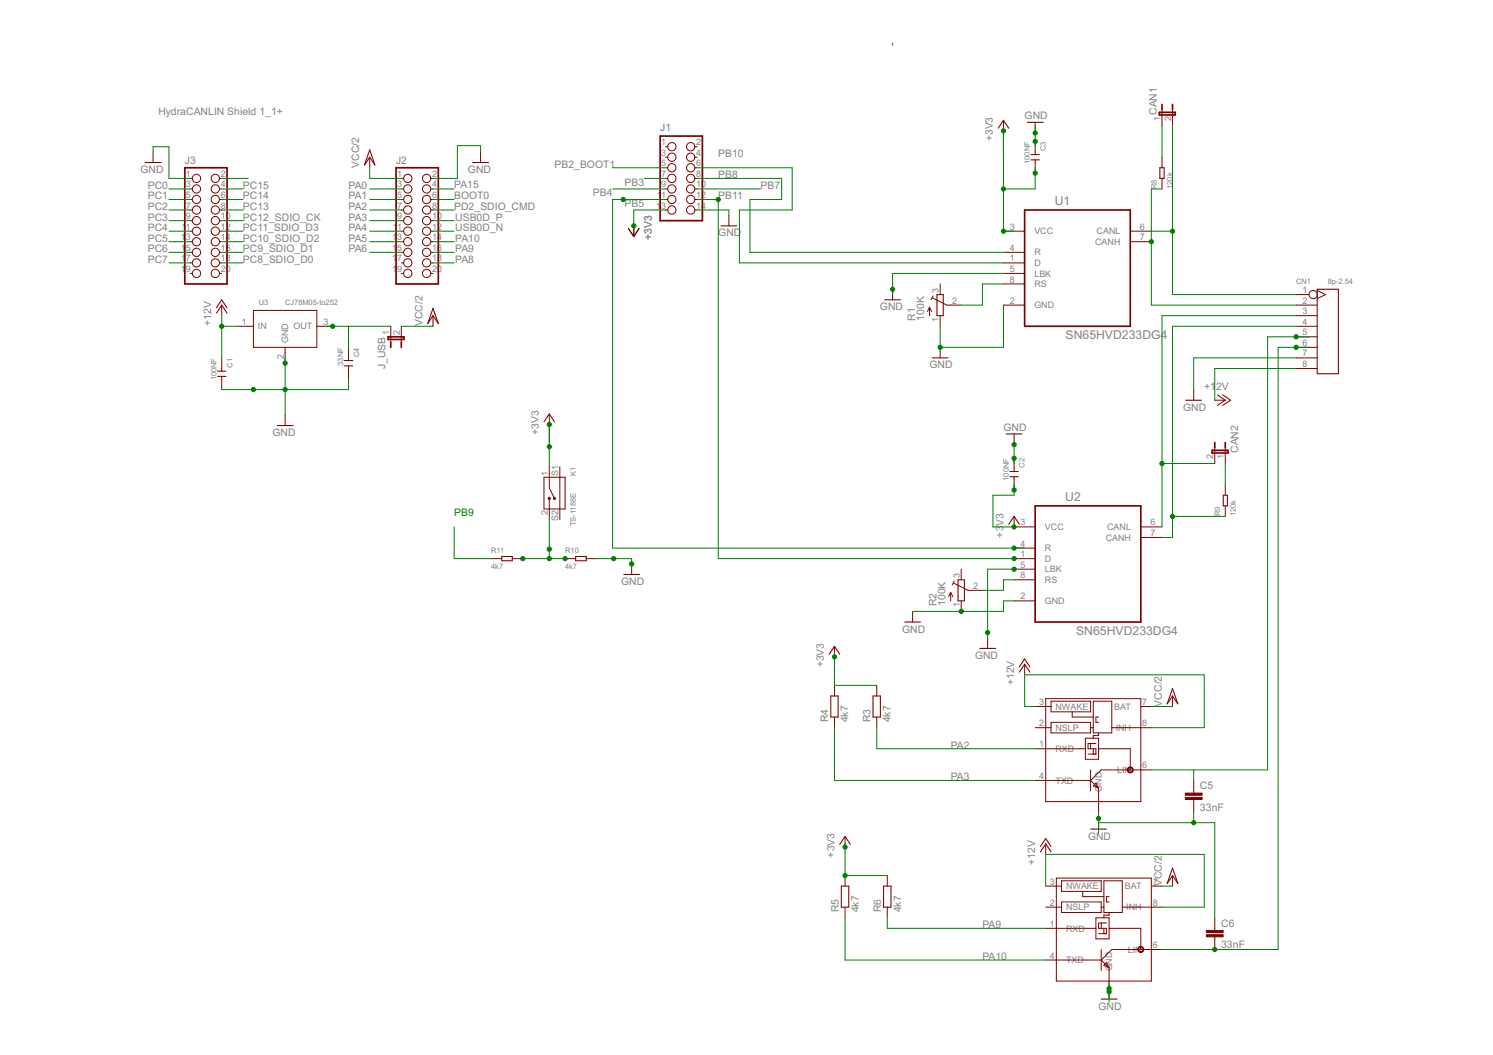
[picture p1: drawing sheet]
<svg xmlns="http://www.w3.org/2000/svg" width="297mm" height="210mm" viewBox="0 0 297 210" stroke-linecap="round" stroke-linejoin="round" font-family="sans-serif">
<g fill="none" stroke="#800000" stroke-width=".34">
<path d="M36.8 33.4h8.4v23.1h-8.4zM78.8 33.4h8.4v23.1h-8.4zM131.3 27.1h8.4v16.8h-8.4zM230.7 22.4h3.1v.5h-3.1zM231.2 20.8v1M233.3 20.8v1M203.9 41.8h21v23.1h-21zM77.2 67h3.2v.5h-3.2zM77.7 68.1v1M79.8 68.1v1M241.2 89.6h3.1v.5h-3.1zM241.7 88v1.1"/>
<path d="M243.8 88v1.1M206 100.6h21v23.2h-21z"/>
</g>
<g fill="none" stroke="#800000" stroke-width=".2">
<path d="M30.5 30.2v2.1M37.8 35.5h.5M37.8 37.6h.5M37.8 39.7h.5M43.7 35.5h.4M43.7 37.6h.4M43.7 39.7h.4M73.6 31.3v2.1M79.8 35.5h.5M79.8 37.6h.5M79.8 39.7h.5M85.7 35.5h.4"/>
<path d="M85.7 37.6h.4M85.7 39.7h.4M95.6 30.2v2.1M132.4 35.5h.5M132.4 37.6h.5M132.4 39.7h.5M132.4 29.2h.5M132.4 31.3h.5M132.4 33.4h.5M138.2 35.5h.5M138.2 37.6h.5M138.2 39.7h.5"/>
<path d="M138.2 29.2h.5M138.2 31.3h.5M138.2 33.4h.5M199.6 23.9v2.1M206 24.3v2.2M206 28.1v2.7M206 31.8v2.6M231.2 21.8v3.2M231.2 31.3v2.1M231.2 35.5v2.1M233.3 21.8v3.2M37.8 41.8h.5"/>
<path d="M37.8 43.9h.5M37.8 46h.5M37.8 48.1h.5M37.8 50.2h.5M37.8 52.3h.5M37.8 54.4h.5M43.7 41.8h.4M43.7 43.9h.4M43.7 46h.4M43.7 48.1h.4M43.7 50.2h.4M43.7 52.3h.4"/>
<path d="M43.7 54.4h.4M79.8 41.8h.5M79.8 43.9h.5M79.8 46h.5M79.8 48.1h.5M79.8 50.2h.5M79.8 52.3h.5M79.8 54.4h.5M85.7 41.8h.4M85.7 43.9h.4M85.7 46h.4M85.7 48.1h.4"/>
<path d="M85.7 50.2h.4M85.7 52.3h.4M85.7 54.4h.4M126.1 44.9v2.2M132.4 41.8h.5M138.2 41.8h.5M145 42.8v2.1M177.6 57.6v2M185.5 59.3l2.9 1.4h2.8M185.6 58.9l-.3 .7M187 56.5v2.1M199.6 46h4.3"/>
<path d="M199.6 50.2h4.3M199.6 52.3h4.3M199.6 54.4h4.3M199.6 56.5h4.3M224.9 46h4.2M224.9 48.1h4.2M257.9 58.6h2.5M262.1 57.8l1.6 .8-1.6 .8M44.1 60.7v2.1M44.1 71.2v2.7M44.1 74.9v2.6M47.3 64.9h3.1"/>
<path d="M50.4 61.8h12.6v7.3h-12.6zM56.7 69.1v3.2M63 64.9h3.2M69.3 69.1v2.6M69.3 72.8v2.6M77.7 64.9v3.2M79.8 64.9v3.2M86.1 62.8v2.1M184.9 61.1v1.7M184.9 61.1l-.4 .9M184.9 61.1l.5 .9M187 62.8v2.1"/>
<path d="M187 69.1v2.1M199.6 60.7h4.3M237.5 77.5v2.1M241.7 79.6h2.1M257.9 60.7h4.2M257.9 64.9h4.2M257.9 69.1h4.2M257.9 62.8h4.2M257.9 67h4.2M257.9 71.2h4.2M257.9 73.3h4.2M56.7 82.6v2.1"/>
<path d="M108.2 95h4.2v6.3h-4.2zM109.3 82.4v2.1M109.3 92.9v4.2l1 2.1M109.3 99.2v4.2M111.4 92.9v10.5M201.8 86.3v2.2M201.8 91.2v2.6M201.8 94.8v2.7M241.7 89.1v3.1M243.8 89.1v3.1M243.8 96.4v2.1M97.7 111.1h2.1"/>
<path d="M101.9 111.1h2.1M112.4 111.1h2.1M116.6 111.1h2.1M125.7 112.2v2.1M189.1 117.9v1.6M189.1 117.9l-.4 .8M189.1 117.9l.5 .8M189.7 116l2.9 1.5h2.9M189.8 115.6l-.3 .8M191.2 113.2v2.2M191.2 119.5v2.1M201.8 102.7v2.1h4.2"/>
<path d="M201.8 109.1h4.2M201.8 111.1h4.2M201.8 113.2h4.2M201.8 115.4h4.2M201.8 119.5h4.2M227 104.8h4.2M227 106.9h4.2M243.8 100.6v2.1M166 128.6v2.1M166 136.4v2.1M174.4 136.4v2.1M181.6 121.6v2.2"/>
<path d="M196.5 126.9v2.1M203.9 132.2v2.1M208 139h19v20.5h-19zM209.1 139.5h7.9v2.1h-7.9zM217.5 139.5h3.7v6.3h-3.7zM233.3 138.5v2.1M166 142.7v2.1M174.4 142.7v2.1M206 155.3h11M206 149h9.9M206 140.6h3.1M206 144.8h3.1"/>
<path d="M209.1 143.7h7.9v2.1h-7.9zM213.3 141.6v1.1h4.2M215.9 146.9h2.7v4.2h-2.7zM217 147.9v1.1M217 153.2v4.2M217 155.3l1.6 1.5M217 144.8h.5M217.5 149v1M218 155.8l.6 1-1.1-.5zM218 147.9h-1.5v1.1h1.5v1h-1.5M218.6 145.8v.5h-1.1v.6M218.6 156.8v4.8"/>
<path d="M218.6 149h6.3v4.2M218.6 142.7h-.6v1h.6M221.2 144.8h7.9M227 140.6h2.1M229.1 153.2h-10l-2.1 2.1M237.5 155.3v2.5M237.5 159.1v2.5M168.1 166.4v2.1M168.1 174.2v2.1M176.5 174.2v2.1M208 167.9v2.1M208 176.3h3.2"/>
<path d="M210.2 174.7h18.9v20.5h-18.9zM211.2 175.2h7.9v2.2h-7.9zM211.2 179.5h7.9v2h-7.9zM215.4 177.4v1h4.2M218.6 162.8v2.2M219.6 175.2h3.7v6.3h-3.7zM220.7 178.4h-.6v1.1h.6M229.1 176.3h2.1M233.3 174.2v2.1M168.1 180.5v2.1M176.5 180.5v2.1M208 191h11.1"/>
<path d="M208 184.7h10M208 180.5h3.2M218 182.6h2.7v4.2h-2.7zM219.1 183.6v1.1M219.1 188.9v4.2M219.1 191l1.6 1.6M219.1 180.5h.5M219.6 184.7v1.1M220.1 183.6h-1.5v1.1h1.5v1.1h-1.5M220.1 191.5l.6 1.1-1.1-.5zM220.7 184.7h6.3v4.2M220.7 181.5v.6h-1.1v.5"/>
<path d="M220.7 192.6v6.2M223.3 180.5h7.9M231.2 188.9h-10l-2.1 2.1M241.7 182.6v2.5M241.7 186.4v2.5"/>
<circle cx="39.1" cy="35.5" r=".83"/>
<circle cx="39.1" cy="37.6" r=".83"/>
<circle cx="39.1" cy="39.7" r=".83"/>
<circle cx="42.8" cy="35.5" r=".83"/>
<circle cx="42.8" cy="37.6" r=".83"/>
<circle cx="42.8" cy="39.7" r=".83"/>
<circle cx="81.1" cy="35.5" r=".83"/>
<circle cx="81.1" cy="39.7" r=".83"/>
<circle cx="81.1" cy="37.6" r=".83"/>
<circle cx="84.9" cy="35.5" r=".83"/>
<circle cx="84.9" cy="37.6" r=".83"/>
<circle cx="84.9" cy="39.7" r=".83"/>
<circle cx="133.7" cy="31.3" r=".83"/>
<circle cx="133.7" cy="29.2" r=".83"/>
<circle cx="133.7" cy="35.5" r=".83"/>
<circle cx="133.7" cy="33.4" r=".83"/>
<circle cx="133.7" cy="37.6" r=".83"/>
<circle cx="133.7" cy="39.7" r=".83"/>
<circle cx="137.4" cy="31.3" r=".83"/>
<circle cx="137.4" cy="35.5" r=".83"/>
<circle cx="137.4" cy="37.6" r=".83"/>
<circle cx="137.4" cy="33.4" r=".83"/>
<circle cx="137.4" cy="39.7" r=".83"/>
<circle cx="137.4" cy="29.2" r=".83"/>
<circle cx="39.1" cy="46" r=".83"/>
<circle cx="39.1" cy="54.4" r=".83"/>
<circle cx="39.1" cy="52.3" r=".83"/>
<circle cx="39.1" cy="43.9" r=".83"/>
<circle cx="39.1" cy="41.8" r=".83"/>
<circle cx="39.1" cy="48.1" r=".83"/>
<circle cx="39.1" cy="50.2" r=".83"/>
<circle cx="42.8" cy="54.4" r=".83"/>
<circle cx="42.8" cy="48.1" r=".83"/>
<circle cx="42.8" cy="52.3" r=".83"/>
<circle cx="42.8" cy="43.9" r=".83"/>
<circle cx="42.8" cy="46" r=".83"/>
<circle cx="42.8" cy="50.2" r=".83"/>
<circle cx="42.8" cy="41.8" r=".83"/>
<circle cx="81.1" cy="46" r=".83"/>
<circle cx="81.1" cy="50.2" r=".83"/>
<circle cx="81.1" cy="41.8" r=".83"/>
<circle cx="81.1" cy="43.9" r=".83"/>
<circle cx="81.1" cy="48.1" r=".83"/>
<circle cx="81.1" cy="54.4" r=".83"/>
<circle cx="81.1" cy="52.3" r=".83"/>
<circle cx="84.9" cy="54.4" r=".83"/>
<circle cx="84.9" cy="41.8" r=".83"/>
<circle cx="84.9" cy="43.9" r=".83"/>
<circle cx="84.9" cy="48.1" r=".83"/>
<circle cx="84.9" cy="50.2" r=".83"/>
<circle cx="84.9" cy="52.3" r=".83"/>
<circle cx="84.9" cy="46" r=".83"/>
<circle cx="133.7" cy="41.8" r=".83"/>
<circle cx="137.4" cy="41.8" r=".83"/>
<circle cx="261.3" cy="58.6" r=".83"/>
</g>
<g fill="none" stroke="#800000" stroke-width=".21">
<path d="M28.9 32.3h3.1M73.6 29.8l1 3.1-1-1.6-1.1 1.6zM94 32.3h3.2M198.6 25.5l1-1.6 1.1 1.6M204.4 24.3h3.1M205.1 30.8h1.7M205.1 31.8h1.7M230.8 33.4h.8v2.1h-.8zM125 45.5l1.1 1.6 1-1.6M143.4 44.9h3.2M176 59.6h3.2M186.4 58.6h1.3v4.2h-1.3z"/>
<path d="M262.1 57.6h4.2v16.8h-4.2zM43.1 62.3l1-1.6 1.1 1.6M43.1 61.2l1-1.6 1.1 1.6M43.3 73.9h1.7M43.3 74.9h1.7M68.5 71.7h1.7M68.5 72.8h1.7M86.1 61.3l1.1 3.1-1.1-1.6-1 1.6zM185.5 71.2h3.1M235.9 79.6h3.2M242.2 78.6l1.6 1-1.6 1.1M243.3 78.6l1.5 1-1.5 1.1"/>
<path d="M55.2 84.7h3.1M108.2 83.9l1.1-1.5 1 1.5M200.2 86.3h3.1M200.9 93.8h1.7M200.9 94.8h1.7M243.4 98.5h.8v2.1h-.8zM99.8 110.7h2.1v.9h-2.1zM114.5 110.7h2.1v.9h-2.1zM124.1 114.3h3.2M190.6 115.4h1.3v4.1h-1.3zM200.7 104.3l1.1-1.6 1 1.6M165 130.2l1-1.6 1.1 1.6"/>
<path d="M165.3 138.5h1.5v4.2h-1.5zM173.7 138.5h1.5v4.2h-1.5zM180 123.8h3.2M194.9 129h3.2M202.8 133.7l1.1-1.5 1 1.5M202.8 132.7l1.1-1.6 1 1.6M233.3 137l1 3-1-1.5-1.1 1.5zM167.1 168l1-1.6 1.1 1.6M167.4 176.3h1.5v4.2h-1.5zM175.8 176.3h1.5v4.2h-1.5zM207 169.5l1-1.6 1.1 1.6M207 168.4l1-1.6 1.1 1.6"/>
<path d="M217 165h3.1M233.3 172.7l1 3.1-1-1.6-1.1 1.6zM219.1 198.8h3.1"/>
</g>
<g fill="#800000" stroke="#800000" stroke-width=".2">
<path d="M224.5 152.8a.6 .6 0 0 1 .9 .1 .6 .6 0 0 1-.4 .9 .6 .6 0 0 1-.7-.6h.1a.46 .46 0 0 1 .7-.4 .46 .46 0 0 1 .1 .8 .46 .46 0 0 1-.7-.2l-.1-.2h-.1z" fill-rule="evenodd"/>
<path d="M226.5 188.5a.59 .59 0 0 1 1 .1 .59 .59 0 0 1-.4 .9 .59 .59 0 0 1-.7-.6h.1a.46 .46 0 0 1 .7-.4 .46 .46 0 0 1 .1 .8 .46 .46 0 0 1-.8-.2v-.2h-.1z" fill-rule="evenodd"/>
<circle cx="110.3" cy="99.2" r=".21"/>
<circle cx="109.3" cy="99.2" r=".21"/>
</g>
<g fill="#800000" stroke="#800000" stroke-width=".2">
<path d="M235.8 158.6h3.4v.5h-3.4z"/>
<path d="M235.8 157.8h3.4v.4h-3.4z"/>
<path d="M240 186h3.4v.4h-3.4z"/>
<path d="M240 185.1h3.4v.4h-3.4z"/>
</g>
<g fill="none" stroke="#008000" stroke-width=".2">
<path d="M177.6 8.6v.4M30.5 30.2v-1h3.1v6.3h4.2M33.6 37.6h4.2M33.6 39.7h4.2M44.1 37.6h4.2M44.1 35.5h5.3M44.1 39.7h4.2M73.6 37.6h6.2M73.6 33.4v2.1h6.2M73.6 39.7h6.2M86.1 37.6h4.3M86.1 39.7h4.3"/>
<path d="M95.6 30.2v-1.2h-4.6v6.5h-4.9M121.9 37.6h10.5M121.9 33.4h10.5M128.2 35.5h4.2M132.4 39.7h-10.5v69.4h82M138.7 33.4h18.9v8.4h-10.5v10.5h52.5M138.7 37.6h12.6M138.7 35.5h16.8v4.2h-6.3v10.5h50.4M138.7 39.7h4.2v71.4h58.9M199.6 26v20h2.2M206 33.4v4.2h-6.4M206 25v4.2"/>
<path d="M231.2 37.6h-2.1v23.1h28.8M231.2 25v6.3M233.3 25v33.6h24.6M33.6 41.8h4.2M33.6 46h4.2M33.6 43.9h4.2M33.6 48.1h4.2M33.6 50.2h4.2M33.6 52.3h4.2M44.1 41.8h4.2M44.1 46h4.2M44.1 43.9h4.2"/>
<path d="M44.1 48.1h4.2M44.1 50.2h4.2M44.1 52.3h4.2M73.6 41.8h6.2M73.6 46h6.2M73.6 43.9h6.2M73.6 48.1h6.2M73.6 50.2h6.2M86.1 41.8h4.3M86.1 46h4.3M86.1 43.9h4.3M86.1 48.1h4.3"/>
<path d="M86.1 50.2h4.3M86.1 52.3h4.3M132.4 41.8h-6.3v3.1M138.7 41.8h6.3v1M199.6 54.4h-22v4.2M199.6 56.5h-4.1v4.2h-4.3M229.1 46h4.2M44.1 62.8v8.4M44.1 64.9h3.2M56.7 71.2v11.4M65.1 64.9h12.6M69.3 75.4v2.1h-25.2"/>
<path d="M69.3 64.9v4.2M79.8 64.9h6.3M199.6 60.7v8.4h-12.6v-4.2M257.9 71.2h-20.4v6.3M257.9 73.3h-16.2v6.3M257.9 62.8h-26.7v42M257.9 64.9h-24.6v42h-2.1M260.6 69.1h-6.3v119.8h-23.1M260.6 67h-8.4v86.2h-23.1M109.3 84.5v8.4M201.8 96.4v2.1h-4.3v6.3h4.3M201.8 88v4.2"/>
<path d="M231.2 92.2h10.5M243.8 92.2v4.2M90.4 104.8v6.3h7.3M104 111.1h8.4M109.3 103.4v7.7M118.7 111.1h7v1.5M201.8 115.4h-2.2v2.1h-4.1M201.8 119.5h-2.2v2.1h-18M201.8 113.2h-5.3v13.7M233.3 102.7h10.5M166 130.1v6.3h8.4M196.3 125.9h.2"/>
<path d="M166 144.8v10.5h40M174.4 144.8v4.2h31.6M206 140.6h-2.1v-6.3h35.7v10.5h-10.5M229.1 140.6h4.2M237.5 153.2v2.1M168.1 167.9v6.3h8.4M208 176.3v-6.3h31.6v10.5h-8.4M218.6 161.6v4.2M218.6 163.7h23.1v18.9M231.2 176.3h2.1M237.5 161.6v2.1M168.1 182.6v8.4h39.9"/>
<path d="M176.5 182.6v2.1h31.5M220.7 195.2v4.2"/>
</g>
<g fill="#008000" stroke="#008000" stroke-width=".2">
<circle cx="126.1" cy="44.9" r=".42"/>
<circle cx="199.6" cy="26" r=".42"/>
<circle cx="199.6" cy="46" r=".42"/>
<circle cx="199.6" cy="37.6" r=".42"/>
<circle cx="206" cy="34.4" r=".42"/>
<circle cx="201.8" cy="104.8" r=".42"/>
<circle cx="201.8" cy="97.5" r=".42"/>
<circle cx="109.3" cy="88.9" r=".42"/>
<circle cx="109.3" cy="84.5" r=".42"/>
<circle cx="166" cy="130.7" r=".42"/>
<circle cx="168.1" cy="174.2" r=".42"/>
<circle cx="168.1" cy="168.5" r=".42"/>
<circle cx="177.6" cy="57.6" r=".42"/>
<circle cx="187" cy="69.1" r=".42"/>
<circle cx="201.8" cy="113.2" r=".42"/>
<circle cx="196.5" cy="125.9" r=".42"/>
<circle cx="56.7" cy="77.5" r=".42"/>
<circle cx="50.4" cy="77.5" r=".42"/>
<circle cx="56.7" cy="72.3" r=".42"/>
<circle cx="191.2" cy="121.6" r=".42"/>
<circle cx="122.1" cy="111.1" r=".42"/>
<circle cx="125.7" cy="112.2" r=".42"/>
<circle cx="206" cy="28.1" r=".42"/>
<circle cx="206" cy="26.5" r=".42"/>
<circle cx="201.8" cy="91.2" r=".42"/>
<circle cx="201.8" cy="88.5" r=".42"/>
<circle cx="218.6" cy="162.8" r=".42"/>
<circle cx="237.5" cy="163.7" r=".42"/>
<circle cx="220.7" cy="196.7" r=".42"/>
<circle cx="220.7" cy="197.3" r=".42"/>
<circle cx="142.9" cy="39.7" r=".42"/>
<circle cx="201.8" cy="111.1" r=".42"/>
<circle cx="124" cy="39.7" r=".42"/>
<circle cx="201.8" cy="109.1" r=".42"/>
<circle cx="229.1" cy="48.1" r=".42"/>
<circle cx="231.2" cy="92.2" r=".42"/>
<circle cx="44.1" cy="64.9" r=".42"/>
<circle cx="233.3" cy="46" r=".42"/>
<circle cx="233.3" cy="102.7" r=".42"/>
<circle cx="104" cy="111.1" r=".42"/>
<circle cx="109.3" cy="111.1" r=".42"/>
<circle cx="109.3" cy="109.3" r=".42"/>
<circle cx="112.4" cy="111.1" r=".42"/>
<circle cx="66.2" cy="64.9" r=".42"/>
<circle cx="257.9" cy="67" r=".42"/>
<circle cx="241.7" cy="188.9" r=".42"/>
<circle cx="257.9" cy="69.1" r=".42"/>
</g>
<g font-size="2.7" fill="#808080">
<text x="209.8" y="40.7">U1</text>
<text x="212" y="67.5">SN65HVD233DG4</text>
<text x="211.9" y="99.6">U2</text>
<text x="214.1" y="126.4">SN65HVD233DG4</text>
</g>
<g font-size="2.3" fill="#808080">
<text x="31.5" y="22.9">HydraCANLIN Shield 1_1+</text>
<text x="203.9" y="23.7">GND</text>
<text x="230.1" y="22.9" transform="rotate(-90 230.1 22.9)">CAN1</text>
<text x="131.3" y="26">J1</text>
<text x="197.5" y="28.1" transform="rotate(-90 197.5 28.1)">+3V3</text>
<text x="27.9" y="34.4">GND</text>
<text x="36.8" y="32.6">J3</text>
<text x="71.4" y="33.4" transform="rotate(-90 71.4 33.4)">VCC/2</text>
<text x="78.8" y="32.6">J2</text>
<text x="93.1" y="34.4">GND</text>
<text x="110.3" y="33.4">PB2_BOOT1</text>
<text x="142.9" y="31.3">PB10</text>
<text x="142.9" y="35.5">PB8</text>
<text x="29.4" y="41.8">PC2</text>
<text x="29.4" y="39.7">PC1</text>
<text x="29.4" y="37.6">PC0</text>
<text x="48.3" y="37.6">PC15</text>
<text x="48.3" y="39.7">PC14</text>
<text x="48.3" y="41.8">PC13</text>
<text x="69.3" y="41.8">PA2</text>
<text x="69.3" y="39.7">PA1</text>
<text x="69.3" y="37.6">PA0</text>
<text x="90.4" y="39.7">BOOT0</text>
<text x="90.4" y="37.4">PA15</text>
<text x="90.4" y="41.8">PD2_SDIO_CMD</text>
<text x="118" y="39.1">PB4</text>
<text x="124.3" y="41.2">PB5</text>
<text x="124.3" y="37">PB3</text>
<text x="142.9" y="39.7">PB11</text>
<text x="151.3" y="37.6">PB7</text>
<text x="29.4" y="46">PC4</text>
<text x="29.4" y="43.9">PC3</text>
<text x="48.3" y="43.9">PC12_SDIO_CK</text>
<text x="48.3" y="46">PC11_SDIO_D3</text>
<text x="69.3" y="46">PA4</text>
<text x="69.3" y="43.9">PA3</text>
<text x="90.6" y="43.9">USB0D_P</text>
<text x="90.6" y="46">USB0D_N</text>
<text x="129.7" y="47.8" transform="rotate(-90 129.7 47.8)">+3V3</text>
<text x="142.9" y="47">GND</text>
<text x="29.4" y="52.3">PC7</text>
<text x="29.4" y="50.2">PC6</text>
<text x="29.4" y="48.1">PC5</text>
<text x="48.3" y="50.2">PC9_SDIO_D1</text>
<text x="48.3" y="52.3">PC8_SDIO_D0</text>
<text x="48.3" y="48.1">PC10_SDIO_D2</text>
<text x="69.3" y="50.2">PA6</text>
<text x="69.3" y="48.1">PA5</text>
<text x="90.6" y="48.1">PA10</text>
<text x="90.6" y="50.2">PA9</text>
<text x="90.6" y="52.3">PA8</text>
<text x="42" y="64.9" transform="rotate(-90 42 64.9)">+12V</text>
<text x="84.1" y="64.9" transform="rotate(-90 84.1 64.9)">VCC/2</text>
<text x="175.1" y="61.8">GND</text>
<text x="182.1" y="63.9" transform="rotate(-90 182.1 63.9)">R1</text>
<text x="183.9" y="63.9" transform="rotate(-90 183.9 63.9)">100K</text>
<text x="76.7" y="73.5" transform="rotate(-90 76.7 73.5)">J_USB</text>
<text x="184.9" y="73.3">GND</text>
<text x="239.6" y="77.5">+1</text>
<text x="242" y="77.5">2V</text>
<text x="235.4" y="81.7">GND</text>
<text x="54.2" y="86.8">GND</text>
<text x="107.2" y="86.6" transform="rotate(-90 107.2 86.6)">+3V3</text>
<text x="199.6" y="85.7">GND</text>
<text x="246.3" y="90.1" transform="rotate(-90 246.3 90.1)">CAN2</text>
<text x="199.6" y="106.9" transform="rotate(-90 199.6 106.9)">+3</text>
<text x="199.6" y="104.6" transform="rotate(-90 199.6 104.6)">V3</text>
<text x="123.6" y="116.4">GND</text>
<text x="179.5" y="125.9">GND</text>
<text x="186.3" y="120.6" transform="rotate(-90 186.3 120.6)">R2</text>
<text x="188.1" y="120.6" transform="rotate(-90 188.1 120.6)">100K</text>
<text x="194" y="131.1">GND</text>
<text x="163.9" y="132.8" transform="rotate(-90 163.9 132.8)">+3V3</text>
<text x="201.8" y="136.4" transform="rotate(-90 201.8 136.4)">+12V</text>
<text x="164.8" y="143.7" transform="rotate(-90 164.8 143.7)">R4</text>
<text x="168.8" y="143.7" transform="rotate(-90 168.8 143.7)">4k7</text>
<text x="173.2" y="143.7" transform="rotate(-90 173.2 143.7)">R3</text>
<text x="177.2" y="143.7" transform="rotate(-90 177.2 143.7)">4k7</text>
<text x="231.2" y="140.6" transform="rotate(-90 231.2 140.6)">VCC/2</text>
<text x="189.1" y="149">PA2</text>
<text x="189.1" y="155.3">PA3</text>
<text x="238.7" y="161.3">33nF</text>
<text x="238.7" y="157.1">C5</text>
<text x="216.5" y="167">GND</text>
<text x="166" y="170.6" transform="rotate(-90 166 170.6)">+3V3</text>
<text x="206" y="172.1" transform="rotate(-90 206 172.1)">+12V</text>
<text x="231.2" y="176.3" transform="rotate(-90 231.2 176.3)">VCC/2</text>
<text x="166.9" y="181.5" transform="rotate(-90 166.9 181.5)">R5</text>
<text x="170.9" y="181.5" transform="rotate(-90 170.9 181.5)">4k7</text>
<text x="175.3" y="181.5" transform="rotate(-90 175.3 181.5)">R6</text>
<text x="179.3" y="181.5" transform="rotate(-90 179.3 181.5)">4k7</text>
<text x="195.4" y="184.7">PA9</text>
<text x="242.9" y="184.4">C6</text>
<text x="195.4" y="191">PA10</text>
<text x="242.9" y="188.6">33nF</text>
<text x="218.6" y="200.9">GND</text>
</g>
<text font-size="2.3" fill="#008000" x="90.4" y="102.7">PB9</text>
<g font-size="2" fill="#808080">
<text x="131.6" y="28.9">1</text>
<text x="138.5" y="28.9">2</text>
<text x="230.9" y="24.2" transform="rotate(-90 230.9 24.2)">1</text>
<text x="233" y="24.2" transform="rotate(-90 233 24.2)">2</text>
<text x="37" y="35.2">1</text>
<text x="44" y="35.2">2</text>
<text x="79" y="35.2">1</text>
<text x="86" y="35.2">2</text>
<text x="131.6" y="31">3</text>
<text x="131.6" y="33.1">5</text>
<text x="131.6" y="35.2">7</text>
<text x="138.5" y="31">4</text>
<text x="138.5" y="33.1">6</text>
<text x="138.5" y="35.2">8</text>
<text x="37" y="37.3">3</text>
<text x="37" y="39.4">5</text>
<text x="37" y="41.5">7</text>
<text x="44" y="37.3">4</text>
<text x="44" y="39.4">6</text>
<text x="44" y="41.5">8</text>
<text x="79" y="37.3">3</text>
<text x="79" y="39.4">5</text>
<text x="79" y="41.5">7</text>
<text x="86" y="37.3">4</text>
<text x="86" y="39.4">6</text>
<text x="86" y="41.5">8</text>
<text x="130.6" y="41.5">1</text>
<text x="130.7" y="39.4">1</text>
<text x="131.6" y="37.3">9</text>
<text x="131.6" y="39.4">1</text>
<text x="131.6" y="41.5">3</text>
<text x="138.5" y="37.3">10</text>
<text x="138.5" y="39.4">12</text>
<text x="138.5" y="41.5">14</text>
<text x="36" y="47.8">1</text>
<text x="36.1" y="45.7">1</text>
<text x="37" y="43.6">9</text>
<text x="37" y="45.7">1</text>
<text x="37" y="47.8">3</text>
<text x="44" y="43.6">10</text>
<text x="44" y="45.7">12</text>
<text x="44" y="47.8">14</text>
<text x="78" y="47.8">1</text>
<text x="78.2" y="45.7">1</text>
<text x="79" y="43.6">9</text>
<text x="79" y="45.7">1</text>
<text x="79" y="47.8">3</text>
<text x="86" y="43.6">10</text>
<text x="86" y="45.7">12</text>
<text x="86" y="47.8">14</text>
<text x="200.9" y="45.7">3</text>
<text x="205.8" y="46.6">VCC</text>
<text x="218.2" y="46.6">CANL</text>
<text x="226.8" y="45.7">6</text>
<text x="226.8" y="47.8">7</text>
<text x="36" y="49.9">1</text>
<text x="36" y="52">1</text>
<text x="37" y="49.9">5</text>
<text x="37" y="52">7</text>
<text x="44" y="49.9">16</text>
<text x="44" y="52">18</text>
<text x="78" y="49.9">1</text>
<text x="78" y="52">1</text>
<text x="79" y="49.9">5</text>
<text x="79" y="52">7</text>
<text x="86" y="49.9">16</text>
<text x="86" y="52">18</text>
<text x="200.9" y="49.9">4</text>
<text x="200.9" y="52">1</text>
<text x="205.8" y="50.8">R</text>
<text x="205.8" y="52.9">D</text>
<text x="217.9" y="48.7">CANH</text>
<text x="36" y="54.1">1</text>
<text x="37" y="54.1">9</text>
<text x="44" y="54.1">20</text>
<text x="78" y="54.1">1</text>
<text x="79" y="54.1">9</text>
<text x="86" y="54.1">20</text>
<text x="186.7" y="58.3" transform="rotate(-90 186.7 58.3)">3</text>
<text x="200.9" y="54.1">5</text>
<text x="200.9" y="56.2">8</text>
<text x="205.8" y="55">LBK</text>
<text x="205.8" y="57.1">RS</text>
<text x="259.1" y="58.3">1</text>
<text x="48.1" y="64.6">1</text>
<text x="51.3" y="65.5">IN</text>
<text x="58.4" y="65.5">OUT</text>
<text x="64.4" y="64.6">3</text>
<text x="186.7" y="64.1" transform="rotate(-90 186.7 64.1)">1</text>
<text x="189.4" y="60.4">2</text>
<text x="200.9" y="60.4">2</text>
<text x="205.8" y="61.3">GND</text>
<text x="259.1" y="60.4">2</text>
<text x="259.1" y="62.5">3</text>
<text x="259.1" y="64.6">4</text>
<text x="56.4" y="71.5" transform="rotate(-90 56.4 71.5)">2</text>
<text x="57.4" y="68.2" transform="rotate(-90 57.4 68.2)">GND</text>
<text x="77.5" y="66.7" transform="rotate(-90 77.5 66.7)">1</text>
<text x="79.6" y="66.7" transform="rotate(-90 79.6 66.7)">2</text>
<text x="259.1" y="66.7">5</text>
<text x="259.1" y="68.8">6</text>
<text x="259.1" y="70.9">7</text>
<text x="259.1" y="73">8</text>
<text x="109" y="94.7" transform="rotate(-90 109 94.7)">1</text>
<text x="111.1" y="94.7" transform="rotate(-90 111.1 94.7)">S1</text>
<text x="241.4" y="91.4" transform="rotate(-90 241.4 91.4)">2</text>
<text x="243.5" y="91.4" transform="rotate(-90 243.5 91.4)">1</text>
<text x="109" y="102.6" transform="rotate(-90 109 102.6)">2</text>
<text x="111.1" y="103.7" transform="rotate(-90 111.1 103.7)">S2</text>
<text x="203" y="104.5">3</text>
<text x="207.9" y="105.5">VCC</text>
<text x="220" y="107.6">CANH</text>
<text x="220.3" y="105.5">CANL</text>
<text x="228.9" y="104.5">6</text>
<text x="228.9" y="106.6">7</text>
<text x="203" y="108.7">4</text>
<text x="203" y="110.9">1</text>
<text x="203" y="113">5</text>
<text x="207.9" y="109.7">R</text>
<text x="207.9" y="111.8">D</text>
<text x="207.9" y="113.9">LBK</text>
<text x="190.9" y="115.1" transform="rotate(-90 190.9 115.1)">3</text>
<text x="193.6" y="117.2">2</text>
<text x="203" y="115.1">8</text>
<text x="203" y="119.3">2</text>
<text x="207.9" y="116">RS</text>
<text x="190.9" y="120.8" transform="rotate(-90 190.9 120.8)">1</text>
<text x="207.9" y="120.2">GND</text>
<text x="206.8" y="140.3">3</text>
<text x="210" y="141.2">NWAKE</text>
<text x="221.7" y="141.2">BAT</text>
<text x="227.3" y="140.3">7</text>
<text x="206.8" y="148.7">1</text>
<text x="206.8" y="144.5">2</text>
<text x="210" y="149.6">RXD</text>
<text x="210" y="145.4">NSLP</text>
<text x="222" y="145.4">INH</text>
<text x="227.3" y="144.5">8</text>
<text x="206.8" y="155">4</text>
<text x="210" y="155.9">TXD</text>
<text x="222.3" y="153.8">LIN</text>
<text x="227.3" y="152.9">6</text>
<text x="219.2" y="157.5" transform="rotate(-90 219.2 157.5)">GND</text>
<text x="208.9" y="176">3</text>
<text x="212.1" y="176.9">NWAKE</text>
<text x="223.8" y="176.9">BAT</text>
<text x="229.4" y="176">7</text>
<text x="208.9" y="184.4">1</text>
<text x="208.9" y="180.2">2</text>
<text x="212.1" y="185.3">RXD</text>
<text x="212.1" y="181.1">NSLP</text>
<text x="224.1" y="181.1">INH</text>
<text x="229.4" y="180.2">8</text>
<text x="208.9" y="190.7">4</text>
<text x="212.1" y="191.6">TXD</text>
<text x="224.4" y="189.5">LIN</text>
<text x="229.4" y="188.6">6</text>
<text x="221.3" y="193.3" transform="rotate(-90 221.3 193.3)">GND</text>
</g>
<g font-size="1.7" fill="#808080">
<text x="204.9" y="32.6" transform="rotate(-90 204.9 32.6)">100NF</text>
<text x="208.1" y="30" transform="rotate(-90 208.1 30)">C3</text>
<text x="230.1" y="37.6" transform="rotate(-90 230.1 37.6)">R8</text>
<text x="233.3" y="37.6" transform="rotate(-90 233.3 37.6)">120k</text>
<text x="257.9" y="56.5">CN1</text>
<text x="264.2" y="56.5">8p-2.54</text>
<text x="51.5" y="60.7">U3</text>
<text x="56.7" y="60.7">CJ78M05-to252</text>
<text x="71.5" y="71" transform="rotate(-90 71.5 71)">C4</text>
<text x="43.1" y="75.7" transform="rotate(-90 43.1 75.7)">100NF</text>
<text x="46.2" y="73.1" transform="rotate(-90 46.2 73.1)">C1</text>
<text x="68.3" y="72.8" transform="rotate(-90 68.3 72.8)">33NF</text>
<text x="114.5" y="94.7" transform="rotate(-90 114.5 94.7)">K1</text>
<text x="200.7" y="95.6" transform="rotate(-90 200.7 95.6)">100NF</text>
<text x="203.9" y="93.1" transform="rotate(-90 203.9 93.1)">C2</text>
<text x="114.5" y="104.7" transform="rotate(-90 114.5 104.7)">TS-1188E</text>
<text x="242.7" y="102.7" transform="rotate(-90 242.7 102.7)">R9</text>
<text x="245.9" y="102.7" transform="rotate(-90 245.9 102.7)">120k</text>
<text x="97.7" y="113.2">4k7</text>
<text x="97.7" y="110.1">R11</text>
<text x="112.4" y="113.2">4k7</text>
<text x="112.4" y="110.1">R10</text>
</g>
</svg>
